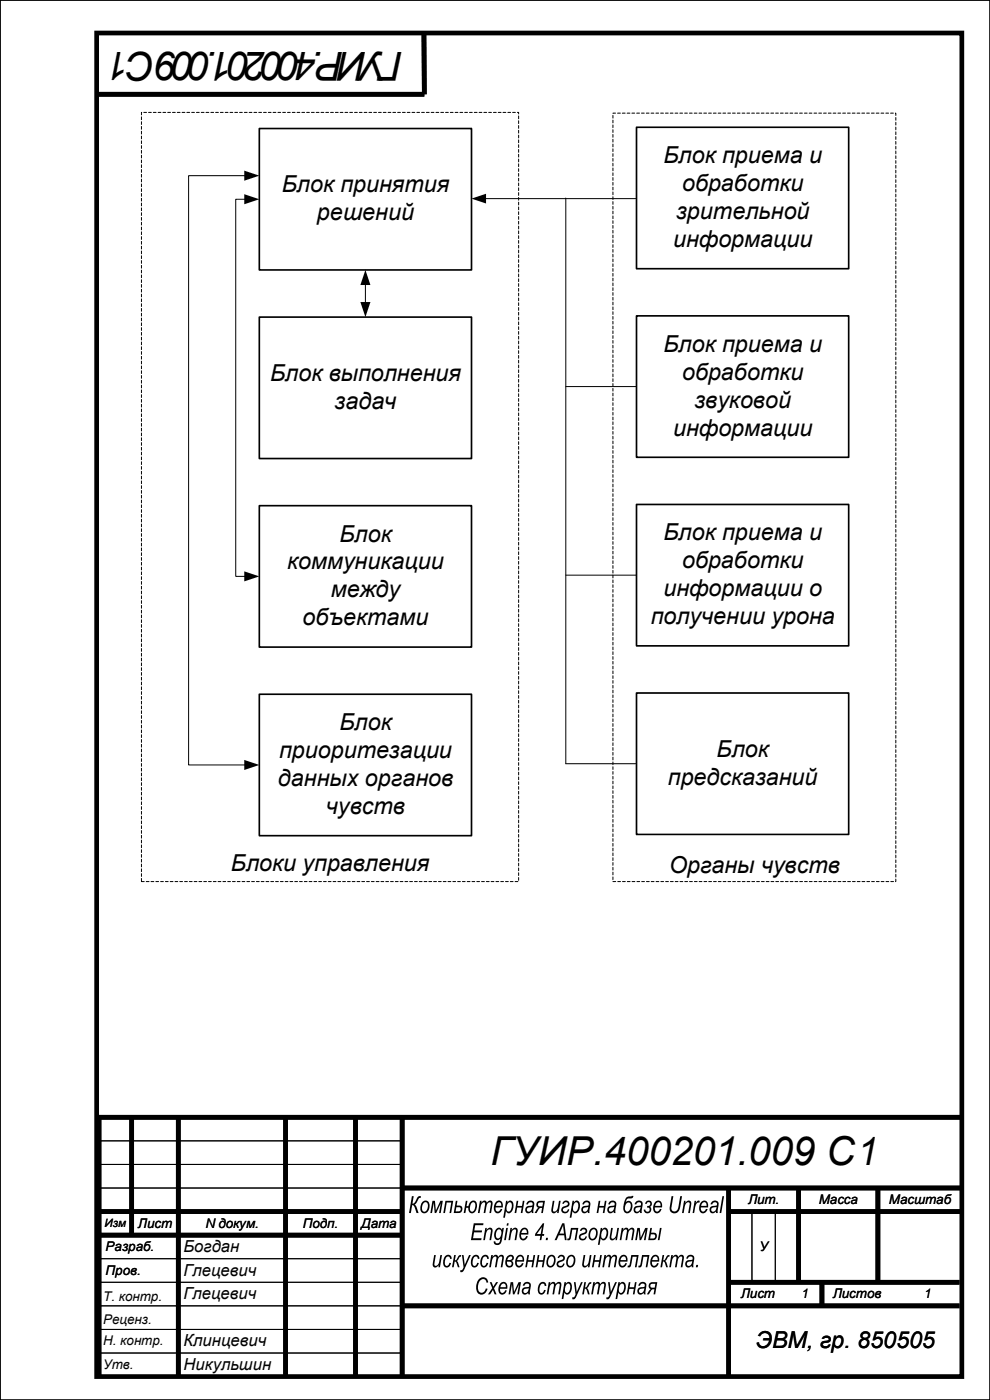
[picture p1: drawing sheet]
<svg xmlns="http://www.w3.org/2000/svg" width="210mm" height="297mm" viewBox="0 0 210 297" stroke-linecap="round" stroke-linejoin="round" font-family="sans-serif">
<g fill="none" stroke="#000" stroke-width=".21">
<path d="M0 0h210v297h-210zM52.1 37.3h-12.1v125h12.1M52.1 42.3h-2.1v80h2.1M102.8 42.1h32.2M120 42v120h15M77.5 60.2v4.1M120 82h15M120 122h15M21 242h64.3M21 247h64.3M21 252h64.3M159.5 257v15"/>
<path d="M164.4 257v15M21 272h64.3M21 277h64.3M21 267h64.3M21 282h64.3M21 287h64.3"/>
</g>
<g fill="none" stroke="#000" stroke-width="1" stroke-linecap="butt">
<path d="M20.5 7h183.5v285h-183.5zM89.9 7l.1 13h-69.5M27.9 237v25M37.8 237v55M60.6 237v55M75.4 237v55M85.3 237v55M204 237h-183v55M21 257h64.3M85.3 252h118.7M154.5 252v40M154.5 257h49.5"/>
<path d="M169.4 252v20M186.2 252v20M21 262h64.3M85.3 277h118.2M154.5 272h49M174.3 272v5"/>
</g>
<path d="M0 0h210v297h-210zM55 27.3h45v30h-45zM135 27h45v30h-45zM55 67.3h45v30h-45zM135 67h45v30h-45zM55 107.3h45v30h-45zM135 107h45v30h-45zM55 147.3h45v30h-45zM135 147h45v30h-45z" fill="none" stroke="#000" stroke-width=".35"/>
<path d="M30 23.8h80v163.2h-80zM130 24h60v163h-60z" fill="none" stroke="#000" stroke-width=".21" stroke-dasharray=".6 .4"/>
<path d="M51.8 36.2l3.2 1.1-3.2 1zM51.8 41.2l3.2 1.1-3.2 1zM100 42.1l3.1-1v2.1zM77.5 57.3l1.1 3.2h-2.2zM76.4 64.1h2.2l-1.1 3.2zM51.8 121.2l3.2 1.1-3.2 1zM51.8 161.2l3.2 1.1-3.2 1z" fill="#000"/>
<g fill="#000">
<path d="M87.4 253.7h.3l-.2 1.6a1.89 1.89 0 0 0 1.1-1.3l.3-.3h.4l-.1 .4a.43 .43 0 0 0-.6 .5l-.3 .6-.4 .3 .4 .5 .5 1.3h-.5l-.4-1.3-.5-.4-.3 1.7h-.3zM89.7 254.8a.94 .94 0 0 1 1.2 .1 .94 .94 0 0 1 .2 1.1 1.05 1.05 0 0 1-.5 1.2 1.05 1.05 0 0 1-1.3-.2 1.88 1.88 0 0 1 .4-2.2zM89.8 255.2l-.2 .5a.88 .88 0 0 0 .5 1.3l.6-.6a.85 .85 0 0 0-.6-1.4zM91.7 254.7h.5l.2 2.1 1-2.1h.5l-.4 2.6h-.4l.4-2.1-1 2.1h-.3l-.2-2.2-.4 2.2h-.3zM94.5 254.7h1.6l-.4 2.6h-.4l.4-2.2h-.9l-.4 2.2h-.4zM96.7 254.7h.3l-.1 1a.83 .83 0 0 1 .8 .1 .83 .83 0 0 1 .4 .8 .78 .78 0 0 1-1 .7h-.9zM96.8 256.1l-.2 .9h.5a.46 .46 0 0 0 .6-.4 .46 .46 0 0 0-.5-.5zM98.8 254.7h.3l-.1 1.1h.4a1 1 0 0 1 .4-.9 1 1 0 0 1 1.2 0 1.72 1.72 0 0 1-.9 2.5 .98 .98 0 0 1-.8-1.2h-.4l-.2 1.1h-.4zM100 255.2a1.18 1.18 0 0 0 .1 1.8 1.36 1.36 0 0 0 .5-2zM101.8 254.7h.3v.4a.61 .61 0 0 1 .6-.4 .61 .61 0 0 1 .6 .4 .65 .65 0 0 1 .8-.4 .65 .65 0 0 1 .3 .9l-.2 1.7h-.4l.3-1.7a.38 .38 0 0 0-.2-.6 .38 .38 0 0 0-.5 .3l-.5 2h-.3l.3-1.7a.33 .33 0 0 0-.1-.5 .33 .33 0 0 0-.4 0l-.4 .5-.3 1.7h-.3zM105.1 255a.89 .89 0 0 1 1.2-.2 .89 .89 0 0 1 .3 1.1v.2h-1.5a.58 .58 0 0 0 .3 .9 .58 .58 0 0 0 .8-.6l.3 .1a.94 .94 0 0 1-1.2 .8 .94 .94 0 0 1-.5-1.3zM105.4 255.2l-.2 .6h1.1a.54 .54 0 0 0-.2-.7 .54 .54 0 0 0-.7 .1zM107.3 254.7h.4l-.1 .4a.73 .73 0 0 1 1-.4 .73 .73 0 0 1 .3 1 1.34 1.34 0 0 1-1.2 1.6l-.4-.4-.2 1.4h-.4zM107.8 255.2l-.3 .6a.71 .71 0 0 0-.1 .8 .71 .71 0 0 0 .7 .4 1.21 1.21 0 0 0 0-2zM109.6 254.7h.3l-.2 1.1h1l.2-1.1h.3l-.4 2.6h-.4l.2-1.1h-.9l-.2 1.1h-.4zM111.9 254.9a.83 .83 0 0 1 1.1-.1 .83 .83 0 0 1 .3 1l-.2 1.5h-.3v-.3a.79 .79 0 0 1-1.1 .2 .79 .79 0 0 1-.3-1.1 .79 .79 0 0 1 1.1-.3 .41 .41 0 0 0 .5-.5 .41 .41 0 0 0-.7-.2l-.3 .4h-.4zM111.9 256.3a.5 .5 0 0 0 .2 .8 .5 .5 0 0 0 .6-.5l.2-.6zM114 254.9l.5-.2h1.1l-.5 2.6h-.3l.2-1.1-.6 .2-.6 .9h-.4l.8-1.1a.77 .77 0 0 1-.2-1.3zM114.2 255.2a.4 .4 0 0 0-.1 .5 .4 .4 0 0 0 .5 .2h.4l.2-.8zM117.2 254.7h.4l-.3 1.7a.43 .43 0 0 0 .2 .6 .43 .43 0 0 0 .6-.3l.5-2h.3l-.4 2.6h-.4l.1-.5a.67 .67 0 0 1-.8 .6 .67 .67 0 0 1-.4-.9zM119.6 254.8a.75 .75 0 0 1 1.2 .3 .75 .75 0 0 1-.8 1 .5 .5 0 0 0-.6 .4 .5 .5 0 0 0 .4 .6 .5 .5 0 0 0 .6-.4v-.2h.3a.84 .84 0 0 1-1 .9 .84 .84 0 0 1-.5-1.3l.9-.4a.42 .42 0 0 0 .3-.4 .42 .42 0 0 0-.5-.4 .42 .42 0 0 0-.3 .5l-.4-.1zM121.4 254.7h.4l-.1 .4a.73 .73 0 0 1 1-.4 .73 .73 0 0 1 .3 1 1.34 1.34 0 0 1-1.2 1.6l-.4-.4-.2 1.4h-.4zM122 255.1l-.4 .7a.71 .71 0 0 0-.1 .8 .71 .71 0 0 0 .7 .4 1.21 1.21 0 0 0 0-2zM123.8 254.9a.83 .83 0 0 1 1.1-.1 .83 .83 0 0 1 .3 1l-.2 1.5h-.3l-.1-.3a.79 .79 0 0 1-1 .2 .79 .79 0 0 1-.3-1.1 .79 .79 0 0 1 1.1-.3 .41 .41 0 0 0 .5-.5 .41 .41 0 0 0-.7-.2l-.4 .4h-.3zM123.8 256.3a.5 .5 0 0 0 .1 .8 .5 .5 0 0 0 .7-.5l.2-.6zM127 254.7h.3l-.2 1.1h1l.2-1.1h.3l-.4 2.6h-.4l.2-1.1h-.9l-.2 1.1h-.4zM129.3 254.9a.83 .83 0 0 1 1.1-.1 .83 .83 0 0 1 .3 1l-.2 1.5h-.3v-.3a.79 .79 0 0 1-1.1 .2 .79 .79 0 0 1-.3-1.1 .79 .79 0 0 1 1.1-.3 .41 .41 0 0 0 .5-.5 .41 .41 0 0 0-.7-.2l-.3 .4h-.4zM129.3 256.3a.5 .5 0 0 0 .2 .8 .5 .5 0 0 0 .6-.5l.2-.6zM132.9 254l1.4-.3-.1 .3-.3 .2a.9 .9 0 0 0-1.2 .8 .83 .83 0 0 1 1-.2 .83 .83 0 0 1 .4 1 1.13 1.13 0 0 1-.4 1.3 1.13 1.13 0 0 1-1.3 0 3.4 3.4 0 0 1 .5-3.1zM132.9 255.2a1.04 1.04 0 0 0 .1 1.8 1.23 1.23 0 0 0 .5-1.9zM134.9 254.9a.83 .83 0 0 1 1.1-.1 .83 .83 0 0 1 .3 1l-.2 1.5h-.3l-.1-.3a.79 .79 0 0 1-1 .2 .79 .79 0 0 1-.3-1.1 .79 .79 0 0 1 1-.3 .41 .41 0 0 0 .6-.5 .41 .41 0 0 0-.7-.2l-.4 .4h-.3zM134.9 256.3a.5 .5 0 0 0 .1 .8 .5 .5 0 0 0 .7-.5l.2-.6zM137.1 254.8a.71 .71 0 0 1 1.1 .2 .71 .71 0 0 1-.3 1 .82 .82 0 0 1-.2 1.3 .82 .82 0 0 1-1.2-.7h.3a.48 .48 0 0 0 .7 .4 .45 .45 0 0 0 .3-.6 .45 .45 0 0 0-.6-.2l.1-.4a.41 .41 0 0 0 .6-.1 .41 .41 0 0 0-.2-.6 .41 .41 0 0 0-.6 .3l-.3-.1zM138.9 255a.89 .89 0 0 1 1.2-.2 .89 .89 0 0 1 .3 1.1v.2h-1.5a.58 .58 0 0 0 .3 .9 .58 .58 0 0 0 .8-.6l.3 .1a.94 .94 0 0 1-1.2 .8 .94 .94 0 0 1-.6-1.3zM139.2 255.2l-.3 .6h1.2a.54 .54 0 0 0-.2-.7 .54 .54 0 0 0-.7 .1z"/>
<path d="M142.4 253.7h.4l-.4 2.2a.73 .73 0 0 0 .5 1.1 .73 .73 0 0 0 .9-.7l.5-2.6h.4l-.4 2.1a1.28 1.28 0 0 1-.5 1.3 1.28 1.28 0 0 1-1.4 0 1.4 1.4 0 0 1-.3-1.4zM145.1 254.7h.3l-.1 .5a.7 .7 0 0 1 1-.5 .7 .7 0 0 1 .3 1l-.3 1.6h-.3l.2-1.6a.42 .42 0 0 0-.1-.7 .42 .42 0 0 0-.6 .3l-.2 .4-.3 1.6h-.4zM147.3 254.7h.3l-.1 .5 .5-.5 .4 .1-.1 .4-.3-.1-.3 .2-.5 2h-.3zM148.7 255a.89 .89 0 0 1 1.2-.2 .89 .89 0 0 1 .3 1.1v.2h-1.6a.58 .58 0 0 0 .4 .9 .58 .58 0 0 0 .7-.6l.4 .1a.94 .94 0 0 1-1.2 .8 .94 .94 0 0 1-.6-1.3zM149 255.2l-.3 .6h1.2a.54 .54 0 0 0-.2-.7 .54 .54 0 0 0-.7 .1zM151 254.9a.83 .83 0 0 1 1.1-.1 .83 .83 0 0 1 .3 1l-.2 1.5h-.3l-.1-.3a.78 .78 0 0 1-1.3-.2 .78 .78 0 0 1 .9-1h.2a.41 .41 0 0 0 .5-.5 .41 .41 0 0 0-.7-.2l-.3 .4h-.4zM151 256.3a.5 .5 0 0 0 .1 .8 .5 .5 0 0 0 .7-.5l.2-.6zM153.2 253.7h.4l-.6 3.6h-.4z"/>
<path d="M92.1 266.2h.3l-.2 1.7a.43 .43 0 0 0 .2 .6 .43 .43 0 0 0 .5-.3l.5-2h.3l-.4 2.6h-.3l.1-.5a.67 .67 0 0 1-.9 .6 .67 .67 0 0 1-.4-.9zM94.5 266.4a.76 .76 0 0 1 .9-.2 .76 .76 0 0 1 .4 .8h-.3a.48 .48 0 0 0-.5-.5 .48 .48 0 0 0-.5 .5 1.17 1.17 0 0 0 .2 1.5l.4-.1 .2-.5h.4a.89 .89 0 0 1-1.1 1 .89 .89 0 0 1-.6-1.3l.2-.9zM96.3 266.2h.4l-.2 1.1a1.05 1.05 0 0 0 .7-.9l.6-.2v.4a.75 .75 0 0 0-.7 .7l-.2 .2 .3 .3 .3 1h-.4l-.3-1-.4-.2-.2 1.2h-.3zM98 266.2h.3l.3 2.1 .9-2.1h.4l-1.5 3.2-.2 .3-.3 .2-.3-.1v-.4h.4l.3-.6zM100.4 266.4a.76 .76 0 0 1 .9-.2 .76 .76 0 0 1 .4 .8h-.4a.48 .48 0 0 0-.4-.5 .48 .48 0 0 0-.5 .5 1.17 1.17 0 0 0 .2 1.5l.4-.1 .2-.5h.4a.89 .89 0 0 1-1.1 1 .89 .89 0 0 1-.6-1.3l.2-.9zM102.4 266.4a.76 .76 0 0 1 .9-.2 .76 .76 0 0 1 .4 .8h-.4a.48 .48 0 0 0-.4-.5 .48 .48 0 0 0-.5 .5 1.17 1.17 0 0 0 .2 1.5l.4-.1 .2-.5h.4a.89 .89 0 0 1-1.1 1 .89 .89 0 0 1-.6-1.3l.2-.9zM104.2 266.2h.3v.4a.61 .61 0 0 1 .6-.4 .61 .61 0 0 1 .6 .4 .65 .65 0 0 1 .8-.4 .65 .65 0 0 1 .3 .9l-.3 1.7h-.3l.3-1.7a.38 .38 0 0 0-.2-.6 .38 .38 0 0 0-.5 .3l-.5 2h-.3l.3-1.7a.33 .33 0 0 0-.1-.5 .33 .33 0 0 0-.4 0l-.4 .5-.3 1.7h-.3zM107.7 266.4a.71 .71 0 0 1 1.1-.1 .71 .71 0 0 1-.3 1.2 .83 .83 0 0 1-.3 1.4 .83 .83 0 0 1-1-1.1l.1-.9zM107.9 266.7l-.3 .6a.72 .72 0 0 0 1-.6l-.3-.2zM107.5 267.6a.53 .53 0 0 0 .3 .9 .53 .53 0 0 0 .7-.7l-.3-.1zM109.7 266.5a.89 .89 0 0 1 1.1-.2 .89 .89 0 0 1 .4 1.1l-.1 .2h-1.5a.58 .58 0 0 0 .4 .9 .58 .58 0 0 0 .7-.6l.3 .1a.94 .94 0 0 1-1.1 .8 .94 .94 0 0 1-.6-1.3zM110 266.7l-.3 .6h1.1a.54 .54 0 0 0-.2-.7 .54 .54 0 0 0-.6 .1zM111.9 266.2h.3l-.2 1.1h1l.2-1.1h.3l-.4 2.6h-.4l.2-1.1h-.9l-.2 1.1h-.4zM114.1 266.2h.3l-.2 1.1h1l.2-1.1h.3l-.4 2.6h-.4l.2-1.1h-.9l-.2 1.1h-.4zM116.5 266.3a.94 .94 0 0 1 1.1 .1 .94 .94 0 0 1 .2 1.1 1.05 1.05 0 0 1-.5 1.2 1.05 1.05 0 0 1-1.2-.2 1.88 1.88 0 0 1 .4-2.2zM116.6 266.7l-.3 .5a.88 .88 0 0 0 .5 1.3l.6-.6a.85 .85 0 0 0-.6-1.4zM118.6 266.3a.75 .75 0 0 1 1.2 .3 .75 .75 0 0 1-.8 1 .5 .5 0 0 0-.6 .4 .5 .5 0 0 0 .4 .6 .5 .5 0 0 0 .6-.4l.1-.2h.3a.84 .84 0 0 1-1.1 .9 .84 .84 0 0 1-.5-1.3l.9-.4a.42 .42 0 0 0 .3-.4 .42 .42 0 0 0-.5-.4 .42 .42 0 0 0-.3 .5l-.3-.1zM120.6 266.3a.94 .94 0 0 1 1.2 .1 .94 .94 0 0 1 .2 1.1 1.05 1.05 0 0 1-.5 1.2 1.05 1.05 0 0 1-1.2-.2 1.88 1.88 0 0 1 .3-2.2zM120.8 266.7l-.3 .5a.88 .88 0 0 0 .5 1.3l.6-.6a.85 .85 0 0 0-.6-1.4zM123.8 266.2h.3l-.2 1.7a.43 .43 0 0 0 .2 .6 .43 .43 0 0 0 .5-.3l.5-2h.4l-.5 2.6h-.3l.1-.5a.67 .67 0 0 1-.9 .6 .67 .67 0 0 1-.4-.9zM126 266.2h.3l-.1 1.1h.9l.2-1.1h.3l-.4 2.6h-.3l.2-1.1h-1l-.2 1.1h-.4zM128.2 266.2h.3v.4a.61 .61 0 0 1 .6-.4 .61 .61 0 0 1 .6 .4 .65 .65 0 0 1 .8-.4 .65 .65 0 0 1 .3 .9l-.2 1.7h-.4l.3-1.7a.38 .38 0 0 0-.2-.6 .38 .38 0 0 0-.5 .3l-.5 2h-.3l.3-1.7a.33 .33 0 0 0-.1-.5 .33 .33 0 0 0-.4 0l-.4 .5-.3 1.7h-.3zM131.6 266.5a.89 .89 0 0 1 1.2-.2 .89 .89 0 0 1 .3 1.1v.2h-1.6a.58 .58 0 0 0 .4 .9 .58 .58 0 0 0 .7-.6l.4 .1a.94 .94 0 0 1-1.2 .8 .94 .94 0 0 1-.6-1.3zM131.9 266.7l-.3 .6h1.2a.54 .54 0 0 0-.2-.7 .54 .54 0 0 0-.7 .1zM133.9 266.2h1.6l-.5 2.6h-.3l.3-2.2h-.8l-.4 2-.2 .2h-.5l.1-.4 .3-.1zM136.2 266.2h1.5l-.4 2.6h-.4l.4-2.2h-.8l-.4 2-.2 .2h-.5v-.4l.4-.1zM138.3 266.5a.89 .89 0 0 1 1.2-.2 .89 .89 0 0 1 .3 1.1v.2h-1.5a.58 .58 0 0 0 .3 .9 .58 .58 0 0 0 .8-.6l.3 .1a.94 .94 0 0 1-1.2 .8 .94 .94 0 0 1-.6-1.3zM138.6 266.7l-.3 .6h1.2a.54 .54 0 0 0-.2-.7 .54 .54 0 0 0-.7 .1zM140.5 266.2h.4l-.2 1.1a1.05 1.05 0 0 0 .7-.9l.6-.2v.4a.75 .75 0 0 0-.7 .7l-.2 .2 .2 .3 .4 1h-.4l-.3-1-.4-.2-.2 1.2h-.3zM142.4 266.2h.3v.4a.61 .61 0 0 1 .5-.4 .61 .61 0 0 1 .6 .4 .65 .65 0 0 1 .9-.4 .65 .65 0 0 1 .3 .9l-.3 1.7h-.3l.3-1.7a.38 .38 0 0 0-.2-.6 .38 .38 0 0 0-.5 .3l-.5 2h-.3l.3-1.7a.33 .33 0 0 0-.1-.5 .33 .33 0 0 0-.5 0l-.3 .5-.3 1.7h-.4zM145.9 266.4a.83 .83 0 0 1 1.1-.1 .83 .83 0 0 1 .2 1l-.1 1.5h-.4v-.3a.79 .79 0 0 1-1.1 .2 .79 .79 0 0 1-.2-1.1 .79 .79 0 0 1 1-.3 .41 .41 0 0 0 .5-.5 .41 .41 0 0 0-.6-.2l-.4 .4h-.4zM145.8 267.8a.5 .5 0 0 0 .2 .8 .5 .5 0 0 0 .7-.5l.1-.6zM147.7 268.3h.4l-.1 .5h-.4z"/>
<path d="M100.5 259.5h2v.4h-1.7l-.2 1.1h1.6v.4h-1.7l-.2 1.3h1.8v.4h-2.2zM102.9 260.5h.4l-.1 .4a.7 .7 0 0 1 .9-.5 .7 .7 0 0 1 .3 1.1l-.2 1.6h-.4l.3-1.7a.42 .42 0 0 0-.1-.6 .42 .42 0 0 0-.6 .2l-.3 .5-.2 1.6h-.4zM105.2 260.7l.5-.3a.66 .66 0 0 1 .8 .5v-.4h.4l-.4 2.5a.89 .89 0 0 1-.7 1.1 .89 .89 0 0 1-1.1-.7l.4-.1a.49 .49 0 0 0 .5 .5 .49 .49 0 0 0 .4-.6l.1-.5a.7 .7 0 0 1-.8 .3 .7 .7 0 0 1-.5-.7l.1-.9zM105.5 261l-.2 .2a1.02 1.02 0 0 0 .3 1.5 1.21 1.21 0 0 0 .4-1.9h-.3zM107.5 259.5h.4l-.1 .5h-.4zM107.4 260.5h.3l-.4 2.6h-.4zM108.3 260.5h.3l-.1 .4a.7 .7 0 0 1 1-.5 .7 .7 0 0 1 .3 1.1l-.3 1.6h-.4l.3-1.7a.42 .42 0 0 0-.1-.6 .42 .42 0 0 0-.6 .2l-.2 .5-.3 1.6h-.4zM110.6 260.8a.89 .89 0 0 1 1.1-.3 .89 .89 0 0 1 .4 1.2l-.1 .2h-1.5a.58 .58 0 0 0 .4 .8 .58 .58 0 0 0 .7-.5h.3a.94 .94 0 0 1-1.1 .9 .94 .94 0 0 1-.6-1.4zM110.8 260.9l-.2 .6h1.1a.54 .54 0 0 0-.2-.6 .54 .54 0 0 0-.7 0z"/>
<path d="M101.7 271.2a1.09 1.09 0 0 1 1.2-.2 1.09 1.09 0 0 1 .6 1l-.3 .1a.78 .78 0 0 0-.7-.8 .78 .78 0 0 0-.9 .6 1.78 1.78 0 0 0 .3 2.3h.4l.4-.2 .3-.7 .4 .1a1.23 1.23 0 0 1-1.4 1.2 1.23 1.23 0 0 1-1-1.5l.1-.9zM103.9 272h.4l.3 .9 .6-.9h.4l-.8 1.3 .5 1.3h-.4l-.3-1-.7 1h-.4l.9-1.4zM106.1 272.3a.89 .89 0 0 1 1.2-.3 .89 .89 0 0 1 .3 1.2v.2h-1.5a.58 .58 0 0 0 .3 .8 .58 .58 0 0 0 .7-.5h.4a.94 .94 0 0 1-1.2 .9 .94 .94 0 0 1-.6-1.4zM106.4 272.5l-.3 .5h1.2a.54 .54 0 0 0-.2-.6 .54 .54 0 0 0-.7 .1zM108.3 272h.5l.2 2 1-2h.5l-.4 2.6h-.4l.4-2.1-1 2.1h-.3l-.2-2.2-.4 2.2h-.3zM111.2 272.1a.83 .83 0 0 1 1.1-.1 .83 .83 0 0 1 .2 1.1l-.1 1.5h-.3l-.1-.4a.79 .79 0 0 1-1 .2 .79 .79 0 0 1-.3-1 .79 .79 0 0 1 1-.4 .41 .41 0 0 0 .5-.4 .41 .41 0 0 0-.6-.3l-.4 .4h-.3zM111.2 273.5a.46 .46 0 0 0 0 .7 .46 .46 0 0 0 .7-.2l.2-.8zM114.6 272.1a.76 .76 0 0 1 .9-.1 .76 .76 0 0 1 .4 .8h-.4a.48 .48 0 0 0-.4-.5 .48 .48 0 0 0-.5 .4 1.17 1.17 0 0 0 .2 1.6l.3-.2 .3-.5 .3 .1a.89 .89 0 0 1-1 .9 .89 .89 0 0 1-.6-1.3l.2-.8zM116.4 272h.3v.4a.61 .61 0 0 1 .6-.5 .61 .61 0 0 1 .5 .5 .65 .65 0 0 1 .9-.5 .65 .65 0 0 1 .3 1l-.3 1.7h-.3l.3-1.8a.38 .38 0 0 0-.2-.5 .38 .38 0 0 0-.5 .2l-.5 2.1h-.3l.3-1.8a.33 .33 0 0 0-.1-.5 .33 .33 0 0 0-.5 .1l-.3 .5-.3 1.7h-.3zM119.7 272h.4l-.1 .3a.67 .67 0 0 1 .8-.4 .67 .67 0 0 1 .5 .7 1.67 1.67 0 0 1-1 2l-.6-.5-.2 1.5h-.4zM120.2 272.5l-.3 .6a.71 .71 0 0 0-.1 .7 .71 .71 0 0 0 .7 .4 1.2 1.2 0 0 0 0-1.9zM121.7 272h.4l.2 2.1 .9-2.1h.4l-1.4 3.2-.3 .3-.3 .1h-.2v-.5h.4l.3-.5zM123.9 272h.4l-.2 1.1a1.05 1.05 0 0 0 .8-.9l.5-.2v.3a.75 .75 0 0 0-.7 .7l-.2 .2 .3 .4 .3 1h-.4l-.3-1.1-.4-.2-.2 1.3h-.3zM125.8 272h.4l-.1 .4a.61 .61 0 0 1 .6-.5 .61 .61 0 0 1 .6 .5 .65 .65 0 0 1 .9-.5 .65 .65 0 0 1 .3 1l-.3 1.7h-.4l.3-1.8a.38 .38 0 0 0-.1-.5 .38 .38 0 0 0-.6 .2l-.4 2.1h-.4l.3-1.8a.33 .33 0 0 0 0-.5 .33 .33 0 0 0-.5 .1l-.3 .5-.4 1.7h-.3zM129 272h.3l.3 2.1 .9-2.1h.3l-1.4 3.2-.2 .3-.4 .1h-.2v-.5h.4l.3-.5zM131.2 272h.3l-.1 .3a.67 .67 0 0 1 .8-.4 .67 .67 0 0 1 .5 .7 1.67 1.67 0 0 1-1 2l-.6-.5-.2 1.5h-.3zM131.6 272.5l-.3 .6a.71 .71 0 0 0-.1 .7 .71 .71 0 0 0 .7 .4 1.2 1.2 0 0 0 0-1.9zM133.4 272h.3l-.2 1.1h1l.2-1.1h.3l-.4 2.6h-.4l.2-1.2h-.9l-.2 1.2h-.4zM135.7 272.1a.83 .83 0 0 1 1.1-.1 .83 .83 0 0 1 .3 1.1l-.2 1.5h-.3l-.1-.4a.79 .79 0 0 1-1 .2 .79 .79 0 0 1-.3-1 .79 .79 0 0 1 1-.4 .41 .41 0 0 0 .5-.4 .41 .41 0 0 0-.6-.3l-.4 .4h-.3zM135.7 273.5a.46 .46 0 0 0 0 .7 .46 .46 0 0 0 .7-.2l.3-.8zM137.8 272.2l.5-.2h1.1l-.4 2.6h-.4l.2-1.1-.6 .1-.6 1h-.4l.8-1.2a.77 .77 0 0 1-.2-1.2zM138 272.5a.4 .4 0 0 0-.1 .4 .4 .4 0 0 0 .5 .2h.5l.1-.8z"/>
<path d="M115.1 259.5h.3l-.4 2.3h.4v.3h-.4l-.2 1h-.3l.1-1h-1.2l.1-.4zM114.9 260.3l-1 1.5h.8zM115.8 262.6h.4l-.1 .5h-.4zM119.3 259.5h.4l.5 3.6h-.4l-.1-1.1h-1.2l-.4 1.1h-.5zM119.4 259.9l-.7 1.8h.9zM121.1 260.5h1.6l-.5 2.6h-.3l.4-2.3h-.9l-.4 2-.2 .3h-.5l.1-.4 .3-.2zM123.3 260.6a.75 .75 0 0 1 1.2 .3 .75 .75 0 0 1-.7 1 .5 .5 0 0 0-.7 .4 .5 .5 0 0 0 .4 .6 .5 .5 0 0 0 .6-.5l.1-.1h.3a.84 .84 0 0 1-1.1 .9 .84 .84 0 0 1-.4-1.3l.8-.4a.42 .42 0 0 0 .3-.5 .42 .42 0 0 0-.4-.3 .42 .42 0 0 0-.4 .4h-.3zM125.4 260.6a.94 .94 0 0 1 1.1 .1 .94 .94 0 0 1 .3 1.1 1.05 1.05 0 0 1-.6 1.1 1.05 1.05 0 0 1-1.2-.1 1.87 1.87 0 0 1 .4-2.2zM125.5 261l-.2 .4a.88 .88 0 0 0 .5 1.4l.5-.7a.85 .85 0 0 0-.5-1.3zM127.4 260.5h.3v.3a.67 .67 0 0 1 .8-.4 .67 .67 0 0 1 .5 .7 1.67 1.67 0 0 1-1 2l-.6-.5-.2 1.5h-.4zM127.8 261l-.2 .6a.71 .71 0 0 0-.1 .7 .71 .71 0 0 0 .7 .4 1.21 1.21 0 0 0 0-1.9zM129.6 260.5h.4l-.3 1.6a.43 .43 0 0 0 .2 .7 .43 .43 0 0 0 .6-.4l.4-1.9h.4l-.4 2.6h-.4l.1-.5a.67 .67 0 0 1-.9 .5 .67 .67 0 0 1-.4-.9zM131.9 260.5h.3l-.1 .4a.61 .61 0 0 1 .6-.5 .61 .61 0 0 1 .6 .5 .65 .65 0 0 1 .9-.5 .65 .65 0 0 1 .3 1l-.3 1.7h-.3l.3-1.8a.38 .38 0 0 0-.2-.5 .38 .38 0 0 0-.5 .2l-.5 2.1h-.4l.3-1.8a.33 .33 0 0 0 0-.5 .33 .33 0 0 0-.5 .1l-.3 .5-.3 1.7h-.4zM135.2 260.5h.5l.2 2 1-2h.5l-.5 2.6h-.3l.3-2.1-.9 2.1h-.3l-.3-2.2-.3 2.2h-.4zM140 260.5h.3l-.4 2.6h-.4zM137.9 260.5h.4l-.2 1a.83 .83 0 0 1 .9 0 .83 .83 0 0 1 .3 .8 .78 .78 0 0 1-.9 .8h-.9zM138 261.8l-.1 .9h.4a.46 .46 0 0 0 .7-.4 .46 .46 0 0 0-.6-.5z"/>
</g>
<g font-size="8.5">
<text x="85.5" y="11" transform="rotate(-180 85.5 11)">ГУИР.400201.009 С1</text>
<text x="104" y="247.1">ГУИР.400201.009 С1</text>
</g>
<g font-size="5">
<text x="140.7" y="34.6">Блок приема и</text>
<text x="59.7" y="40.8">Блок принятия</text>
<text x="144.7" y="40.5">обработки</text>
<text x="67.2" y="46.7">решений</text>
<text x="143.4" y="46.4">зрительной</text>
<text x="142.8" y="52.4">информации</text>
<text x="140.7" y="74.6">Блок приема и</text>
<text x="57.3" y="80.8">Блок выполнения</text>
<text x="144.7" y="80.5">обработки</text>
<text x="71" y="86.7">задач</text>
<text x="147.3" y="86.5">звуковой</text>
<text x="142.8" y="92.4">информации</text>
<text x="72" y="114.9">Блок</text>
<text x="140.7" y="114.6">Блок приема и</text>
<text x="60.9" y="120.8">коммуникации</text>
<text x="144.7" y="120.5">обработки</text>
<text x="70.1" y="126.7">между</text>
<text x="140.7" y="126.5">информации о</text>
<text x="64.2" y="132.7">объектами</text>
<text x="138" y="132.4">получении урона</text>
<text x="72" y="154.9">Блок</text>
<text x="59.2" y="160.8">приоритезации</text>
<text x="152" y="160.5">Блок</text>
<text x="59" y="166.7">данных органов</text>
<text x="141.7" y="166.5">предсказаний</text>
<text x="69.1" y="172.7">чувств</text>
<text x="49" y="184.8">Блоки управления</text>
<text x="141.9" y="185.3">Органы чувств</text>
<text x="160.3" y="286">ЭВМ, гр. 850505</text>
</g>
<g font-size="3.5">
<text x="38.9" y="265.6">Богдан</text>
<text x="38.9" y="270.6">Глецевич</text>
<text x="38.9" y="275.6">Глецевич</text>
<text x="38.9" y="285.6">Клинцевич</text>
<text x="38.9" y="290.6">Никульшин</text>
</g>
<g font-size="2.8">
<text x="158.7" y="255.4">Лит.</text>
<text x="173.7" y="255.4">Масса</text>
<text x="188.5" y="255.4">Масштаб</text>
<text x="29.2" y="260.4">Лист</text>
<text x="43.5" y="260.4">N докум.</text>
<text x="64.2" y="260.4">Подп.</text>
<text x="76.6" y="260.4">Дата</text>
<text x="22.4" y="265.4">Разраб.</text>
<text x="161.1" y="265.4">У</text>
<text x="21.9" y="275.9">Т. контр.</text>
<text x="22.4" y="270.4">Пров.</text>
<text x="157.1" y="275.4">Лист</text>
<text x="169.9" y="275.4">1</text>
<text x="176.6" y="275.4">Листов</text>
<text x="195.8" y="275.4">1</text>
<text x="21.9" y="280.9">Реценз.</text>
<text x="21.9" y="285.4">Н. контр.</text>
<text x="21.9" y="290.4">Утв.</text>
</g>
<text font-size="2.5" x="22.2" y="260.3">Изм</text>
</svg>
